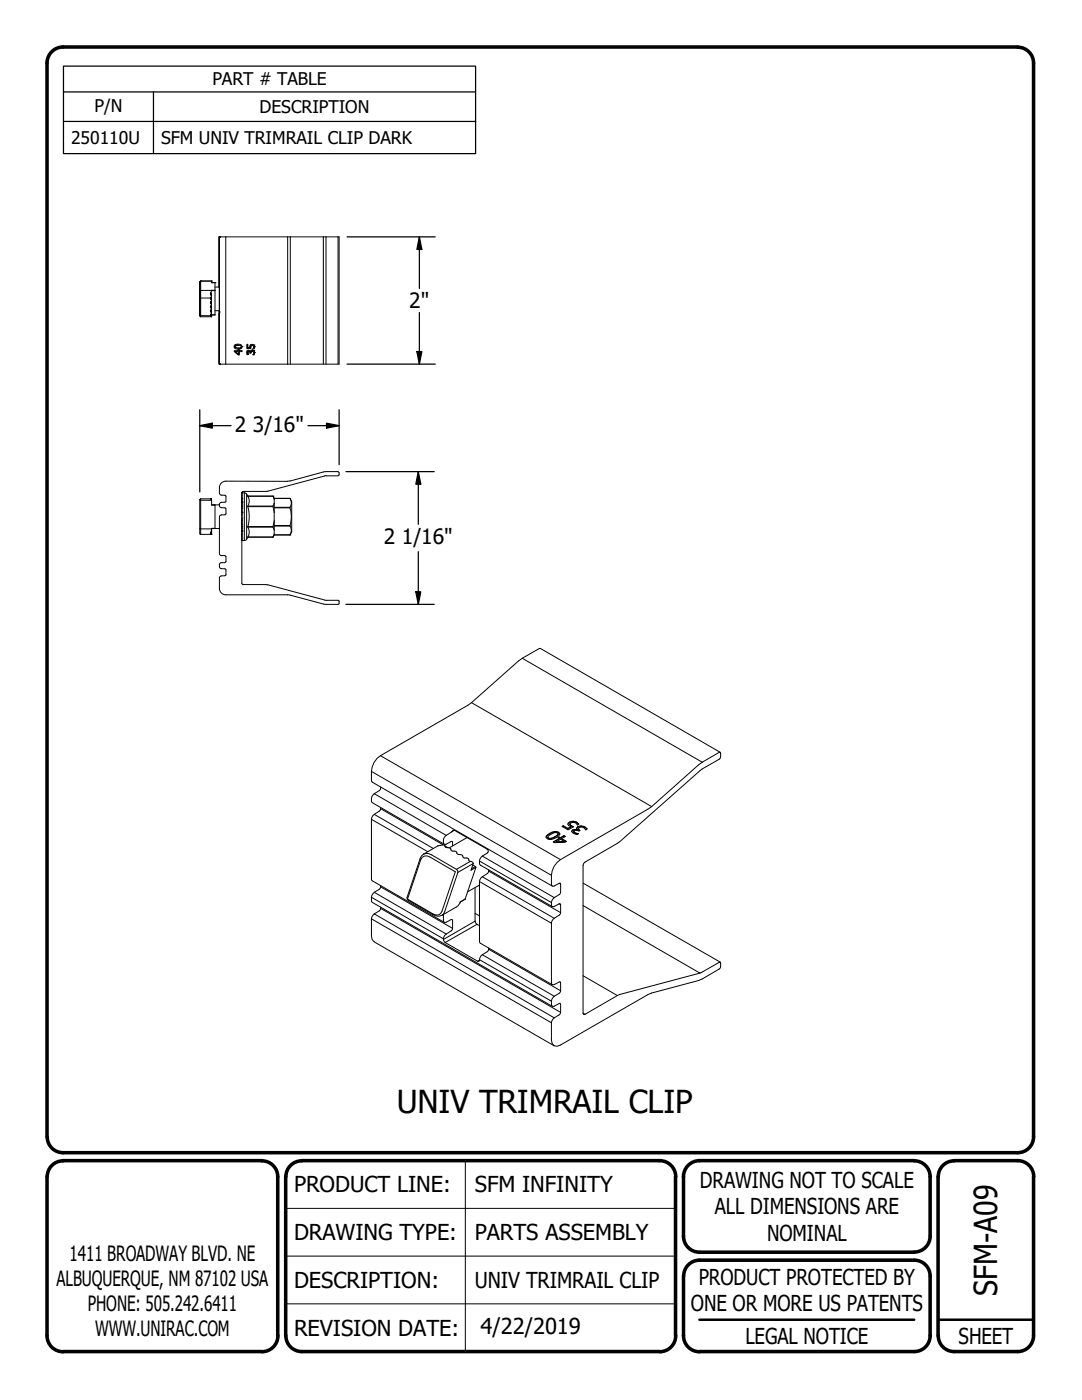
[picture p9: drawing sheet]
<svg xmlns="http://www.w3.org/2000/svg" width="216mm" height="279mm" viewBox="0 0 216 279" stroke-linecap="round" stroke-linejoin="round" font-family="sans-serif">
<!-- layer: Visible Narrow (ANSI) -->
<g fill="none" stroke="#000" stroke-width=".2">
<path d="M39.9 56.3v6.7M39.9 56.3h.1M39.9 56.3v1.8M39.9 59.5v3.5M40 56.1l-.1 .2M40 56.1h.1M40 58l-.1 .1M40 58v1.5h-.1v-1.4M40 56.1v1.9M40 58h2.2M40 56.1h2.2M42 59.5h-2v3.7"/>
<path d="M42 58.5v.3M42 59.4v.3M42.2 58.6v.3M42.2 59.4v.4M42.2 57.9h.7M42.2 56.4h.7M42.2 58h.7M43.8 47.3v25.4M45 47.3v25.4M57.4 47.3v25.4M57.9 47.3v25.4M64.5 47.3v25.4"/>
<path d="M65.1 47.3v25.4M67.5 47.3v25.4M39.9 63h2.1M39.9 63h.1M42 60.3v.2M42 61.1v.2M42 61.9v.3M42 62.8v.2M42.2 60.3v.4M42.2 61.1v.4M42.2 62v.3M42.9 62.8h-.7v.4"/>
<path d="M43.8 62.3h.1M46.8 69.2h.1M47 69h.1M47 69.4h.1M48.3 69.2h.1M49.4 70.4h.1M49.4 70.2h.1M50 69.3h.1M50 70.4h.1M50.1 70.2h.1M50.7 68.9h.1M50.7 70h.1"/>
<path d="M50.8 69.2h.1M50.8 70.4h.1M39.9 99.8h2.3M40 99.6v7M42 99.6h.1M42.2 99.6h.1M48.8 98.4v9.5M49.2 98.6v9M49.5 99h5M54.7 99.5h3.2M39.9 105.5l2.3 .1M42 106.6h.1"/>
<path d="M42 106.3v.2M42.2 106.6h.1M42.2 106v.6M42.2 100.8h.7M42.2 105.4h.7M49.5 101h5M49.5 101.1h5M49.5 105.1h5M49.5 105.2h5M49.5 107.2h5M54.7 101.2h3.2M54.7 101.4h3.2"/>
<path d="M54.7 104.9h3.2M54.7 105h3.2M54.7 106.8h3.2M104.2 131.4l35.9 20.7M74.1 154l35.9 20.7M74.7 158.4l14.3 8.3M75.9 150.8l35.9 20.8M94.1 140.2l35.9 20.8M74.1 179.1l14.4 8.3M74.1 163.5l11.2 6.5M74.7 178.1l14.3 8.3M74.7 162.5l11.8 6.8"/>
<path d="M76 177l14.3 8.3M76 161.4l12.4 7.2M84.2 171.1l.5-.2 .5-.1 .6 .3 5 2.9-2.6 7.9a1.14 1.14 0 0 1-1.9 .5l-5-3 2.7-7.8zM84.5 170.5l1-.1 .6 .2 5 2.9M88.8 168.8l.6 .4M90.7 165.7l-.5 .3M91.1 173.5l.2 .3 .1 .3M91.4 174.1l-2.7 7.9-.5 .7M92.8 179.4l-1 .6M93.8 171.9l-2.7 1.6M94.4 172.3l-3 1.8M94.9 172.9l-.8 .5"/>
<path d="M95 173.1l-1 .6M95.7 175.9l14.3 8.4M95.7 171.8l14.3 8.3M96.2 175l14.4 8.3M96.2 170.9l14.4 8.2M97.5 173.8l14.4 8.3M109.4 167.3v.1M109.6 166.3v.1M110 167.3v.1M110.7 167v.1M111.3 166.5v.2M111.4 166.1v.1"/>
<path d="M111.6 176.3l.3 .2M113.6 164.1v.1M114 164.7v.2M114.3 165.6v.1M114.3 163.9v.1M114.5 166v.1M114.7 166.2v.1M115.1 164.1v.1M115.3 165v.1M115.4 165.4v.1M115.6 165.7v.1M116 164.8v.1"/>
<path d="M116.7 165v.1M74.1 183.4l35.9 20.7M74.7 182.4l35.9 20.7M76 181.3l35.9 20.7M94.8 183.8l-6.3 3.7M94.8 182.3l.9 .5M95.2 184.5l-6.4 3.6M95.7 191.6l-.4 .2M95.7 191.5l14.3 8.3M96.2 190.5l14.4 8.3M97.5 189.4l14.4 8.3M111.6 180.4l.3 .2"/>
<path d="M116.3 180.7l23.4 13.5M116.3 194.7l6.9 4M116.3 202.2l.4 .2"/>
</g>
<!-- layer: Visible (ANSI) -->
<g fill="none" stroke="#000" stroke-width=".2">
<path d="M39.9 56.3v6.7l.1 .2h2.2M42 58.5v.3a.54 .54 0 0 1 0 .8l.2 .4-.2 .4 .2 .4-.2 .4 .2 .4-.2 .5 .2 .4-.2 .5 .2 .2M42 58.5h.1M42 58.5l.2 .1v.5M42.1 59.3l.1 .7M42.2 56.1h-2.2l-.1 .2M42.2 57.9l-.2 .6M42.2 56.1h.1M42.2 56.1v.3h.7M42.9 56.4h.1M42.9 56.4v6.5h-.7M42.9 57.3h.9v-10v25.4v-10.7"/>
<path d="M43.8 57.4h.1M43.8 47.3h.1M43.8 47.3h23.9v25.4h-23.9M43.8 47.3v10.1M42.1 62.7l.1 .2M42.1 60.2l.1 .6M42.1 61l.1 .6M42.1 61.9l.1 .6M42.2 62.9v.3M42.9 62h.9M43.8 62.5h.1M43.8 72.7h.1"/>
<path d="M43.8 62v10.7M46.7 70h.9v-.2h.1v.2h.6v.2h-.6v.6h-.2l-.8-.6zM46.8 69.2l.2 .2zM46.9 68.8l.2-.1a.88 .88 0 0 1 1.2 .5 .85 .85 0 0 1-.8 .5 .85 .85 0 0 1-.8-.5zM46.9 69.1l.1-.1-.2 .2zM47 70.2h.6v.5zM47 69l.5-.1zM47 69.4l.5 .1M47.5 68.9h.4l.2 .3-.2 .2-.4 .1M47.5 68.9h.1M47.5 69.5h.1M47.7 69.8v.2"/>
<path d="M47.7 70.2v.6M48.3 70v.2M48.3 69.2a.66 .66 0 0 1-.8 .5M49.4 70.6h.1M49.4 68.7v.7M49.6 70.1l-.2 .2 .1 .4-.1-.1M49.6 70.1h.1M49.9 70.2h.1M49.9 70.2l-.1-.2a.41 .41 0 0 0-.6 .2 .41 .41 0 0 0 .3 .6M50 70.4l-.2 .1v-.3l-.3-.1-.1 .5M50 70.4l.2-.3h.2l.2 .3-.1 .4M50 70.4v.1"/>
<path d="M50.1 69l-.1 .6M50.1 69h.1M50.3 68.9l.3 .3-.1 .4h.2M50.3 68.9h.1M50.3 68.9l-.2 .1M50.3 69.8a.58 .58 0 0 1 .4 1l.1-.4a.49 .49 0 0 0-.5-.6zM50.3 69.8l-.4 .4M50.3 70.1l-.2 .1-.1 .2M50.3 70.1h.1M50.5 70.8h.2M50.5 70.8h.1M50.7 68.9l.1 .3"/>
<path d="M50.7 68.9l-.2-.1a.49 .49 0 0 0-.6 0 .49 .49 0 0 0-.1 .6h-.4v-.7h-.2v.9h.8M50.8 69.2l-.1 .4M39.9 99.7v6.8M42 99.6l.2 .2v1M42.2 99.7v-.1h-2.1l-.2 .1M43.8 97.3v1.3l.4 .2h.7l.2 .2M45.1 99.1l-.1 1.1-.8 .1a.55 .55 0 0 0-.4 .5 .55 .55 0 0 0 .4 .5l.8 .1 .1 1.1-.2 .2-.9 .1-.2 .4v7.3M48.3 99.5h.1M48.3 99.3v1.1M48.3 98.6v.7M48.5 98.1h4.6M48.5 98.1l-.2 .2v18.1"/>
<path d="M48.8 98.4h-.5v.1M48.8 98.4l.3 .1 .4 .5M49.5 99h.1M49.5 99l.2 1v.5a1.08 1.08 0 0 0-.1 1.2l.1 1.4-.1 1.5a1.03 1.03 0 0 0 .1 1.1 1.86 1.86 0 0 1-.2 1.5M49.5 99h5M54.5 99h.1M54.5 99l.2 .6M54.5 99l.2 .4M54.7 99.4h3.2M54.7 99.4v7.4l-.2 .4M57.4 96.1l-12.3-.1a1.29 1.29 0 0 0-1.3 1.3M57.9 99.5l.2 .9v.4a.82 .82 0 0 0-.1 1l.1 1.3-.2 1.9 .2 .9-.2 .9"/>
<path d="M57.9 99.4l.3 .6v6.2l-.3 .6M57.9 99.4v.1M64.5 94.2l-7.1 1.8M65.1 94.9l-12 3.2M65.1 95h2.4M67.5 94.1l-3 .1M67.5 94.2l.2 .2v.4M67.7 94.7l-.2 .2M39.9 106.5l.2 .2M42.2 105.8v.8h-2.2M42.2 105.6l-.2 .8 .2 .2M42.2 100.7h.7v4.7"/>
<path d="M42.9 105.4l-.7 .1v1M42.9 100.8h.9M42.9 105.5h.9M43.8 115.4v2a1.29 1.29 0 0 0 1.3 1.3h12.3M43.8 110.5l.2 .3 1 .2 .1 1.1M44.9 112.3h-.7l-.4 .2a.81 .81 0 0 0 .2 .9l1 .2 .1 1.1M45.1 112.1l-.2 .2M45.1 114.7l-.2 .2-.9 .1-.2 .3M48.3 102v.4M48.3 102.4h.1M48.3 103.4h.1M48.3 103.5v.7v-.7"/>
<path d="M48.3 106.1h.1M48.3 105.1h.1M48.3 106.5v.4M48.3 107.4h.1M48.3 101.5h.1M48.3 101.1h.1M48.3 100.8h.1M48.3 100.4h.1M48.3 100.3h.1M48.3 100.2h.1M48.3 100.1h.1M48.3 106h.1"/>
<path d="M48.3 105.9h.1M48.3 105.4h.1M48.3 104.7h.1M48.3 101.9v1.6M48.3 116.4l.2 .3M48.3 100.5v.6M48.3 101.2v.7M48.3 104.3v.8M48.3 105.1v.7M48.3 105.8v.6M48.3 107v.4M48.3 107.4v.4"/>
<path d="M48.3 107.8l.5 .1M48.3 102.2h.1M48.3 102.7v.2M48.5 116.7h4.6M49.5 107.2l-.4 .6-.3 .1M49.5 107.2h5M53.1 116.7h.3M53.4 116.7l11.3 3M54.7 100.4a1.11 1.11 0 0 0-.1 1.3l.1 .6M54.7 104l-.1 .5a1.11 1.11 0 0 0 .1 1.3M54.7 106.6l-.2 .6M54.7 106.8h3.2"/>
<path d="M57.4 118.7l7.1 1.8M57.9 106.8h.1M64.7 119.8h.4M65.1 119.8h2.4M67.5 119.8l.2 .2M67.7 120v.4l-.2 .2-3-.1M76 157.1l-.1 .5-.2 .2a2.02 2.02 0 0 0-1.6 1.6l.1 .7 .1 .1 14.4 8.3M143.7 150.1l-35.9-20.7-4.3 2.5-10.2 8.9-17.4 10a4.6 4.6 0 0 0-1.6 5.3l35.9 20.7M76 176.7l-.1 .6-.2 .2a2.02 2.02 0 0 0-1.6 1.6l.1 .9 .1 .1 35.9 20.7M76 161.2l-.1 .5a4.2 4.2 0 0 0-1.7 1.4v12.5l14.5 8.5M90.3 168.8l-.1-.9-1.4 .6a1.02 1.02 0 0 1 0-1.5l1.6-1.3h.3l6.5 3.7 .2 .3-.1 .4a2.08 2.08 0 0 0-1.6 2.2l.1 .3 14.4 8.3M92.8 179.4v.1"/>
<path d="M93.2 167.1l-3.5 2.1M94 173.7l.4-1.4-.1-.3-.7-.2a.54 .54 0 0 0-.5-.6h-.6a.7 .7 0 0 0-1-.7l-.3-.2-.2-.4-.9-.1-.3-.5-.6-.1a.37 .37 0 0 1-.4-.5l-.5-.1-.9 .2-3.3 2-2.9 8.3 .2 .5 5 2.9a1.78 1.78 0 0 0 1.8 .2l2.9-1.7 .3-.2 .4-.8 1-.5M94.3 172.6l.7 .5-2.2 6.3M94.8 177.1v6.7l.1 .4 .8 .5M95.7 176.6l-2.4 1.4M97.5 173.6l-.1 .5a4.2 4.2 0 0 0-1.7 1.5v12.5l14.5 8.4M109.2 166.7a1.8 1.8 0 0 1 2.5-.4 1.31 1.31 0 0 1-1.2 1.1 .98 .98 0 0 1-1.5-.5zM109.4 166.9l.5-.4a1.08 1.08 0 0 1 1.5-.1 1.64 1.64 0 0 1-2.1 .7zM111 168l1.6-.1v.1l-1.6 .1zM111.2 172.1l.6-.5 17.5-10.1 .7-.5 9.4-8.4 4.1-2.5h.2a1.28 1.28 0 0 1-.2 1.4l-3.8 2.3-16.1 14.2-7.1 4.3-.2 .4v29.5l.2 .3 .2-.1 6.9-3.9 16.1-4.3 4-2.2a1.23 1.23 0 0 1-.2 1.4l-4.1 2.3-9.4 2.5-.7 .3-17.5 10.1-.6 .2-.6-.1-.4-.5-.2-.7v-3.4a2.02 2.02 0 0 1 1.6-1.6l.3-.5-.1-1.8-1.5 .7a1.23 1.23 0 0 1 0-1.8l1.5-1.1 .1-1.9-.1-.2-.2 .1-1.3 .6-.3-.5 .1-12.2a4.2 4.2 0 0 1 1.7-1.5v-2l-1.5 .6a1.02 1.02 0 0 1 0-1.6l1.5-1.1 .1-1.8-.1-.3-1.2 .6-.3 .1-.2-.2a5.5 5.5 0 0 1 1.1-4.6zM111.4 166.4l-.1 .3a2.35 2.35 0 0 1-1.9 .7l-.1-.3M111.5 167.1v-.1l-.2 .2 .3 .1"/>
<path d="M111.5 167l.3 .3M111.7 166.5a1.11 1.11 0 0 0-1.3-.4 2.08 2.08 0 0 0-1.5 1M112.1 167.4l.9 .5-.3 .2-2 .1-.3-.2 1.2-.7-1.1 .8M112.3 165l.1-.1 .9 .5 .6-.4-.6 .3M112.4 164.8l.9 .6M112.5 166.9l-.7 .4-.3-.2-.1 .2M112.5 166.9v-.1l-.7 .4M112.5 166.8l.3 .1-.7 .6 .9 .5M112.5 166.9l.2 .1M112.6 167.9l-.7-.4-.9 .5M113.3 164.5a1.42 1.42 0 0 1 2.2 0M113.7 164.5l.1 .3 .5 .2"/>
<path d="M113.7 164.5l.7 .5-1.1 .6-1.2-.7 .3-.1v.1M113.7 164.5a.83 .83 0 0 1 .8-.4 .83 .83 0 0 1 .7 .5l.3-.1a1.32 1.32 0 0 0-2.2 0l.6 .5M113.7 164.5v.1M114.1 165.9a1.01 1.01 0 0 0 1.3 .5l-.3-.1M114.5 165.9l.1 .3 .5 .2M115 165.3a1.32 1.32 0 0 1 2.1 .2M115.1 166.4h.2M115.1 166.3v.1M115.2 165.6l-.2-.3a1.3 1.3 0 0 1 2.2 .1l-.4 .2M115.2 165.6v.1zM115.2 165.7h.1M115.2 165.6h-.9l-.2 .3 .6-.3 .5 .1"/>
<path d="M115.4 165.4l.1 .3 .2 .1M116.3 176.2l27.4 15.8M116.8 165.6a.82 .82 0 0 0-1.4-.2l.3 .3-.2 .2-.7-.2-.3 .3 .6 .3M116.8 165.6h.1M76 181l-.1 .6-.2 .2a2.02 2.02 0 0 0-1.6 1.6v3.4l.2 .7 .3 .5 36 20.7M88.5 182.5v1.5h.5l1.2-.5v2.1a4.2 4.2 0 0 0-1.7 1.4 .91 .91 0 0 0 .3 1.1l6.5 3.7 .3 .1 .1-.3a1.26 1.26 0 0 1 .5-1.1l1.2-.8 .1-.5"/>
</g>
<!-- layer: Title (ANSI) -->
<path d="M139.6 263.4h42.8M187.2 263.4h19" fill="none" stroke="#000" stroke-width=".49"/>
<!-- layer: Border (ANSI) -->
<g fill="none" stroke="#000" stroke-width=".71">
<path d="M203.1 9.4h-190.5a3.2 3.2 0 0 0-3.2 3.2v214.3M203.1 9.4a3.2 3.2 0 0 1 3.1 3.2v214.3a3.2 3.2 0 0 1-3.1 3.1h-190.5a3.2 3.2 0 0 1-3.2-3.1M9.4 234.8v31.8a3.2 3.2 0 0 0 3.2 3.2M12.6 231.6h39.6M12.6 231.7a3.2 3.2 0 0 0-3.2 3.1M52.3 231.7a3.2 3.2 0 0 1 3.1 3.1v31.8M57 234.8v31.8M60.2 231.6h71.4a3.2 3.2 0 0 1 3.2 3.2M60.2 231.7a3.2 3.2 0 0 0-3.2 3.1M134.8 234.8v31.8M182.4 231.6h-42.8a3.2 3.2 0 0 0-3.2 3.2v11.9a3.2 3.2 0 0 0 3.2 3.2h42.8M182.4 231.7a3.2 3.2 0 0 1 3.2 3.1v11.9a3.2 3.2 0 0 1-3.2 3.2"/>
<path d="M187.2 234.8v31.8M190.4 231.6h12.7a3.2 3.2 0 0 1 3.2 3.2M190.4 231.7a3.2 3.2 0 0 0-3.2 3.1M206.2 234.8v31.8a3.2 3.2 0 0 1-3.1 3.1h-12.7a3.2 3.2 0 0 1-3.2-3.1M136.4 254.7v11.9a3.2 3.2 0 0 0 3.2 3.2M136.4 254.7a3.2 3.2 0 0 1 3.2-3.2h42.8a3.2 3.2 0 0 1 3.2 3.2v11.9a3.2 3.2 0 0 1-3.2 3.1h-42.8M12.6 269.7h39.6M55.5 266.6a3.2 3.2 0 0 1-3.2 3.2M57 266.6a3.2 3.2 0 0 0 3.2 3.1M60.2 269.7h71.4M134.8 266.6a3.2 3.2 0 0 1-3.2 3.2"/>
</g>
<path d="M92.9 231.6v38.1M57 241.2h77.8M57 250.7h77.8M57 260.2h77.8" fill="none" stroke="#000" stroke-width=".2"/>
<!-- layer: Symbol (ANSI) -->
<path d="M12.7 18.3v-5.1h82.2v5.1M30.6 18.3v12.4M94.9 18.3h-82.2v5.9M94.9 18.3v12.4h-82.2v-6.5M12.7 24.2h82.2" fill="none" stroke="#000" stroke-width=".25"/>
<!-- layer: Dimension (ANSI) -->
<g fill="none" stroke="#000" stroke-width=".25">
<path d="M69.3 47.3h17.6M83.7 47.3l.5 2.5h-1zM83.7 47.3v10.3M69.3 72.7h17.6M83.2 70.2h1l-.5 2.5zM83.7 62.4v10.3M39.9 84.9l2.5-.4v.9zM39.9 84.9h6.2M39.9 81.8v16.4M61.5 84.9h6.2M65.2 84.5l2.5 .4-2.5 .5zM67.7 81.8v10.9"/>
<path d="M69 94.1h17.6M83.5 94.1l.5 2.5h-1zM83.5 94.1v10.5M83 118.1h1l-.5 2.5zM83.5 110.1v10.5M69 120.6h17.6"/>
</g>
<g fill="#000">
<path d="M83.7 47.3l.5 2.5h-1z" fill-rule="evenodd"/>
<path d="M83.2 70.2h1l-.5 2.5z" fill-rule="evenodd"/>
<path d="M39.9 84.9l2.5-.4v.9z" fill-rule="evenodd"/>
<path d="M65.2 84.5l2.5 .4-2.5 .5z" fill-rule="evenodd"/>
<path d="M83.5 94.1l.5 2.5h-1z" fill-rule="evenodd"/>
<path d="M83 118.1h1l-.5 2.5z" fill-rule="evenodd"/>
</g>
<g font-size="6.3">
<text x="79.2" y="222.1">UNIV TRIMRAIL CLIP</text>
<text x="199" y="258.6" transform="rotate(-90 199 258.6)">SFM-A09</text>
</g>
<g font-size="4.4">
<text x="58.7" y="238">PRODUCT LINE:</text>
<text x="94.8" y="238">SFM INFINITY</text>
<text x="139.7" y="237.1">DRAWING NOT TO SCALE</text>
<text x="142.6" y="242.4">ALL DIMENSIONS ARE</text>
<text x="58.7" y="247.5">DRAWING TYPE:</text>
<text x="94.8" y="247.5">PARTS ASSEMBLY</text>
<text x="153.1" y="247.6">NOMINAL</text>
<text x="58.7" y="257">DESCRIPTION:</text>
<text x="94.8" y="257">UNIV TRIMRAIL CLIP</text>
<text x="139.4" y="256.4">PRODUCT PROTECTED BY</text>
<text x="137.9" y="261.7">ONE OR MORE US PATENTS</text>
<text x="58.7" y="266.6">REVISION DATE:</text>
<text x="95.9" y="266.3">4/22/2019</text>
<text x="148.7" y="268.1">LEGAL NOTICE</text>
<text x="191.3" y="268.1">SHEET</text>
</g>
<g font-size="4.2">
<text x="81.7" y="61.6">2&quot;</text>
<text x="46.9" y="86.2">2</text>
<text x="50.5" y="86.2">3/16&quot;</text>
<text x="76.6" y="108.6">2</text>
<text x="80.2" y="108.6">1/16&quot;</text>
<text x="13.9" y="251.6">1411 BROADWAY BLVD. NE</text>
<text x="11.3" y="256.6">ALBUQUERQUE, NM 87102 USA</text>
<text x="17.5" y="261.7">PHONE: 505.242.6411</text>
<text x="19" y="266.7">WWW.UNIRAC.COM</text>
</g>
<g font-size="3.5">
<text x="42.4" y="17">PART # TABLE</text>
<text x="18.8" y="22.3">P/N</text>
<text x="51.8" y="22.6">DESCRIPTION</text>
<text x="14.2" y="28.7">250110U</text>
<text x="32.1" y="28.7">SFM UNIV TRIMRAIL CLIP DARK</text>
</g>
</svg>
